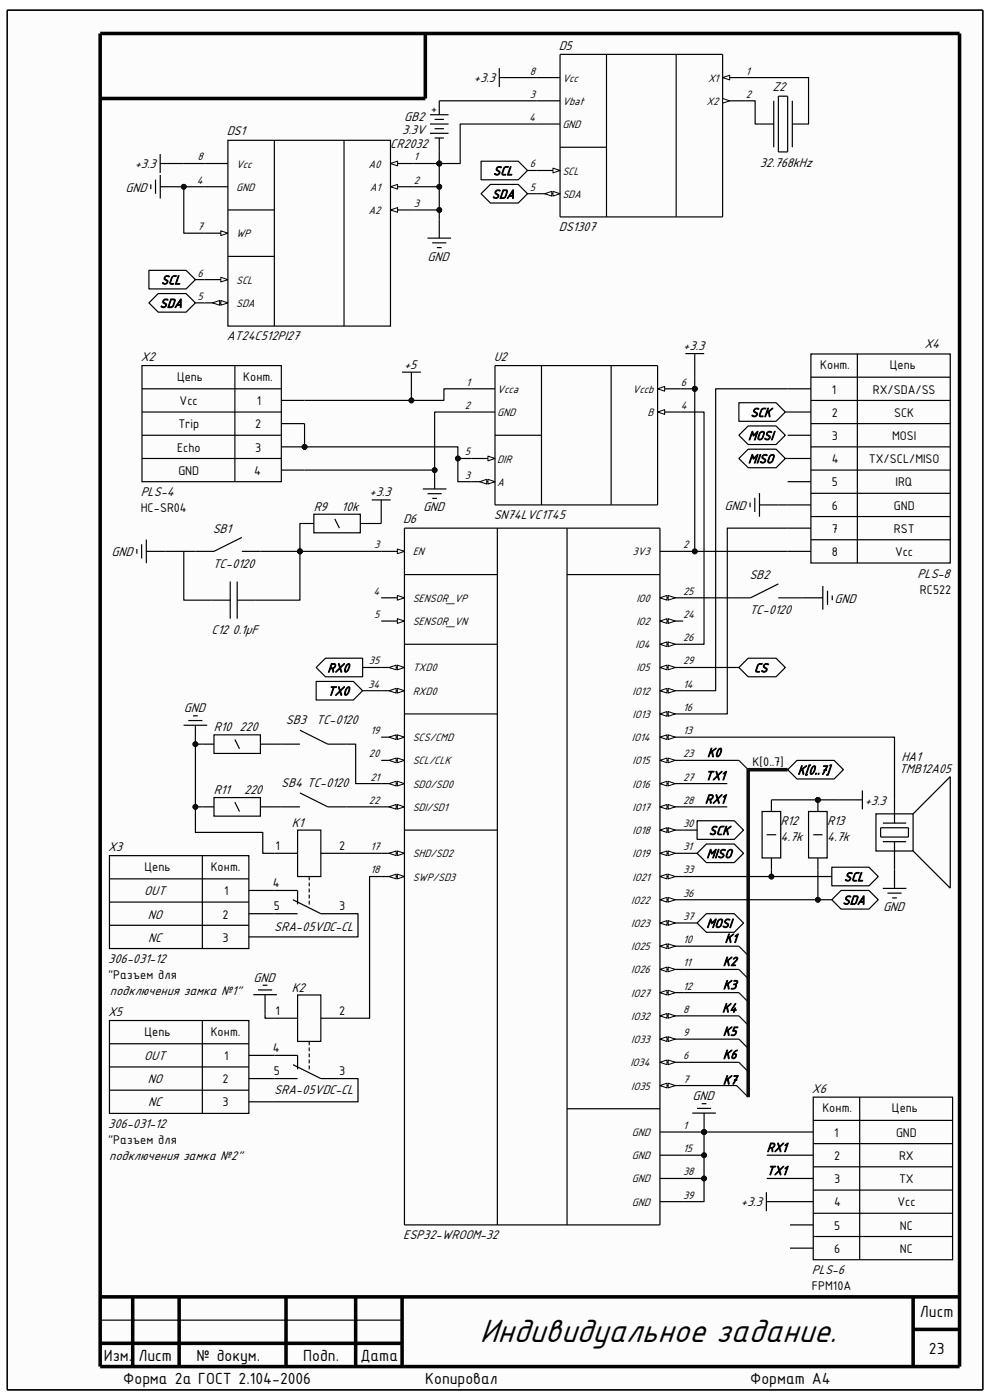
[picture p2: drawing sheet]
<svg xmlns="http://www.w3.org/2000/svg" width="210mm" height="297mm" viewBox="0 0 210 297" stroke-linecap="round" stroke-linejoin="round" font-family="sans-serif">
<path d="M1.5 2.2h207v292.7h-207z" fill-rule="evenodd" fill="#fcfcfc"/>
<path d="M1.5 2.2h207v292.7h-207z" fill="none" stroke="#000" stroke-width=".21"/>
<path d="M1.5 2.2h207v292.7h-207z" fill-rule="evenodd" fill="#fcfcfc"/>
<path d="M1.5 2.2h207v292.7h-207z" fill="none" stroke="#000" stroke-width=".21"/>
<path d="M21.3 7.1h182.3v282.8h-182.3zM90.2 7.1v13.8h-68.9M21.3 275.1h182.3M28.2 275.1v14.8M38 275.1v14.8M60.7 275.1v14.8M75.4 275.1v14.8M85.3 275.1v14.8M193.7 275.1v14.8M21.3 285h64M193.7 282h9.9" fill="none" stroke="#000" stroke-width=".75" stroke-linecap="butt"/>
<path d="M1.5 2.2h207v292.7h-207zM140 230.3h4.9M140 254.9h4.9M140 250h4.9M140 245.1h4.9M140 240.2h4.9M21.3 280.1h64" fill="none" stroke="#000" stroke-width=".25"/>
<path d="M140 230.3l1.5-.5v1z" fill="#fbfbfb"/>
<path d="M140 230.3l1.5-.5v1z" fill="none" stroke="#000" stroke-width=".21"/>
<path d="M141.7 229.8l1.5 .5-1.5 .5z" fill="#fbfbfb"/>
<path d="M141.7 229.8l1.5 .5-1.5 .5z" fill="none" stroke="#000" stroke-width=".21"/>
<path d="M140 225.4h4.9" fill="none" stroke="#000" stroke-width=".25"/>
<path d="M140 225.4l1.5-.5v1z" fill="#fbfbfb"/>
<path d="M140 225.4l1.5-.5v1z" fill="none" stroke="#000" stroke-width=".21"/>
<path d="M141.7 224.9l1.5 .5-1.5 .5z" fill="#fbfbfb"/>
<path d="M141.7 224.9l1.5 .5-1.5 .5z" fill="none" stroke="#000" stroke-width=".21"/>
<path d="M140 220.5h4.9" fill="none" stroke="#000" stroke-width=".25"/>
<path d="M140 220.5l1.5-.6v1z" fill="#fbfbfb"/>
<path d="M140 220.5l1.5-.6v1z" fill="none" stroke="#000" stroke-width=".21"/>
<path d="M141.7 219.9l1.5 .6-1.5 .4z" fill="#fbfbfb"/>
<path d="M141.7 219.9l1.5 .6-1.5 .4z" fill="none" stroke="#000" stroke-width=".21"/>
<path d="M140 215.5h4.9" fill="none" stroke="#000" stroke-width=".25"/>
<path d="M140 215.5l1.5-.5v1z" fill="#fbfbfb"/>
<path d="M140 215.5l1.5-.5v1z" fill="none" stroke="#000" stroke-width=".21"/>
<path d="M141.7 215l1.5 .5-1.5 .5z" fill="#fbfbfb"/>
<path d="M141.7 215l1.5 .5-1.5 .5z" fill="none" stroke="#000" stroke-width=".21"/>
<path d="M140 210.6h4.9" fill="none" stroke="#000" stroke-width=".25"/>
<path d="M140 210.6l1.5-.5v1z" fill="#fbfbfb"/>
<path d="M140 210.6l1.5-.5v1z" fill="none" stroke="#000" stroke-width=".21"/>
<path d="M141.7 210.1l1.5 .5-1.5 .5z" fill="#fbfbfb"/>
<path d="M141.7 210.1l1.5 .5-1.5 .5z" fill="none" stroke="#000" stroke-width=".21"/>
<path d="M140 205.7h4.9" fill="none" stroke="#000" stroke-width=".25"/>
<path d="M140 205.7l1.5-.5v1z" fill="#fbfbfb"/>
<path d="M140 205.7l1.5-.5v1z" fill="none" stroke="#000" stroke-width=".21"/>
<path d="M141.7 205.2l1.5 .5-1.5 .5z" fill="#fbfbfb"/>
<path d="M141.7 205.2l1.5 .5-1.5 .5z" fill="none" stroke="#000" stroke-width=".21"/>
<path d="M140 200.7h4.9" fill="none" stroke="#000" stroke-width=".25"/>
<path d="M140 200.7l1.5-.5v1z" fill="#fbfbfb"/>
<path d="M140 200.7l1.5-.5v1z" fill="none" stroke="#000" stroke-width=".21"/>
<path d="M141.7 200.2l1.5 .5-1.5 .5z" fill="#fbfbfb"/>
<path d="M141.7 200.2l1.5 .5-1.5 .5z" fill="none" stroke="#000" stroke-width=".21"/>
<path d="M140 195.8h4.9" fill="none" stroke="#000" stroke-width=".25"/>
<path d="M140 195.8l1.5-.5v1z" fill="#fbfbfb"/>
<path d="M140 195.8l1.5-.5v1z" fill="none" stroke="#000" stroke-width=".21"/>
<path d="M141.7 195.3l1.5 .5-1.5 .5z" fill="#fbfbfb"/>
<path d="M141.7 195.3l1.5 .5-1.5 .5z" fill="none" stroke="#000" stroke-width=".21"/>
<path d="M140 190.9h4.9" fill="none" stroke="#000" stroke-width=".25"/>
<path d="M140 190.9l1.5-.5v1z" fill="#fbfbfb"/>
<path d="M140 190.9l1.5-.5v1z" fill="none" stroke="#000" stroke-width=".21"/>
<path d="M141.7 190.4l1.5 .5-1.5 .5z" fill="#fbfbfb"/>
<path d="M141.7 190.4l1.5 .5-1.5 .5z" fill="none" stroke="#000" stroke-width=".21"/>
<path d="M140 186h4.9" fill="none" stroke="#000" stroke-width=".25"/>
<path d="M140 186l1.5-.5v1z" fill="#fbfbfb"/>
<path d="M140 186l1.5-.5v1z" fill="none" stroke="#000" stroke-width=".21"/>
<path d="M141.7 185.5l1.5 .5-1.5 .5z" fill="#fbfbfb"/>
<path d="M141.7 185.5l1.5 .5-1.5 .5z" fill="none" stroke="#000" stroke-width=".21"/>
<path d="M140 181h4.9" fill="none" stroke="#000" stroke-width=".25"/>
<path d="M140 181l1.5-.5v1z" fill="#fbfbfb"/>
<path d="M140 181l1.5-.5v1z" fill="none" stroke="#000" stroke-width=".21"/>
<path d="M141.7 180.5l1.5 .5-1.5 .5z" fill="#fbfbfb"/>
<path d="M141.7 180.5l1.5 .5-1.5 .5z" fill="none" stroke="#000" stroke-width=".21"/>
<path d="M140 176.1h4.9" fill="none" stroke="#000" stroke-width=".25"/>
<path d="M140 176.1l1.5-.5v1z" fill="#fbfbfb"/>
<path d="M140 176.1l1.5-.5v1z" fill="none" stroke="#000" stroke-width=".21"/>
<path d="M141.7 175.6l1.5 .5-1.5 .5z" fill="#fbfbfb"/>
<path d="M141.7 175.6l1.5 .5-1.5 .5z" fill="none" stroke="#000" stroke-width=".21"/>
<path d="M140 171.2h4.9" fill="none" stroke="#000" stroke-width=".25"/>
<path d="M140 171.2l1.5-.5v1z" fill="#fbfbfb"/>
<path d="M140 171.2l1.5-.5v1z" fill="none" stroke="#000" stroke-width=".21"/>
<path d="M141.7 170.7l1.5 .5-1.5 .5z" fill="#fbfbfb"/>
<path d="M141.7 170.7l1.5 .5-1.5 .5z" fill="none" stroke="#000" stroke-width=".21"/>
<path d="M140 166.2h4.9" fill="none" stroke="#000" stroke-width=".25"/>
<path d="M140 166.2l1.5-.5v1z" fill="#fbfbfb"/>
<path d="M140 166.2l1.5-.5v1z" fill="none" stroke="#000" stroke-width=".21"/>
<path d="M141.7 165.7l1.5 .5-1.5 .5z" fill="#fbfbfb"/>
<path d="M141.7 165.7l1.5 .5-1.5 .5z" fill="none" stroke="#000" stroke-width=".21"/>
<path d="M140 161.3h4.9" fill="none" stroke="#000" stroke-width=".25"/>
<path d="M140 161.3l1.5-.5v1z" fill="#fbfbfb"/>
<path d="M140 161.3l1.5-.5v1z" fill="none" stroke="#000" stroke-width=".21"/>
<path d="M141.7 160.8l1.5 .5-1.5 .5z" fill="#fbfbfb"/>
<path d="M141.7 160.8l1.5 .5-1.5 .5z" fill="none" stroke="#000" stroke-width=".21"/>
<path d="M140 156.4h4.9" fill="none" stroke="#000" stroke-width=".25"/>
<path d="M140 156.4l1.5-.5v1z" fill="#fbfbfb"/>
<path d="M140 156.4l1.5-.5v1z" fill="none" stroke="#000" stroke-width=".21"/>
<path d="M141.7 155.9l1.5 .5-1.5 .5z" fill="#fbfbfb"/>
<path d="M141.7 155.9l1.5 .5-1.5 .5z" fill="none" stroke="#000" stroke-width=".21"/>
<path d="M140 151.5h4.9" fill="none" stroke="#000" stroke-width=".25"/>
<path d="M140 151.5l1.5-.5v1z" fill="#fbfbfb"/>
<path d="M140 151.5l1.5-.5v1z" fill="none" stroke="#000" stroke-width=".21"/>
<path d="M141.7 151l1.5 .5-1.5 .5z" fill="#fbfbfb"/>
<path d="M141.7 151l1.5 .5-1.5 .5z" fill="none" stroke="#000" stroke-width=".21"/>
<path d="M140 146.5h4.9" fill="none" stroke="#000" stroke-width=".25"/>
<path d="M140 146.5l1.5-.5v1z" fill="#fbfbfb"/>
<path d="M140 146.5l1.5-.5v1z" fill="none" stroke="#000" stroke-width=".21"/>
<path d="M141.7 146l1.5 .5-1.5 .5z" fill="#fbfbfb"/>
<path d="M141.7 146l1.5 .5-1.5 .5z" fill="none" stroke="#000" stroke-width=".21"/>
<path d="M140 141.6h4.9" fill="none" stroke="#000" stroke-width=".25"/>
<path d="M140 141.6l1.5-.5v1z" fill="#fbfbfb"/>
<path d="M140 141.6l1.5-.5v1z" fill="none" stroke="#000" stroke-width=".21"/>
<path d="M141.7 141.1l1.5 .5-1.5 .5z" fill="#fbfbfb"/>
<path d="M141.7 141.1l1.5 .5-1.5 .5z" fill="none" stroke="#000" stroke-width=".21"/>
<path d="M140 136.7h4.9" fill="none" stroke="#000" stroke-width=".25"/>
<path d="M140 136.7l1.5-.5v1z" fill="#fbfbfb"/>
<path d="M140 136.7l1.5-.5v1z" fill="none" stroke="#000" stroke-width=".21"/>
<path d="M141.7 136.2l1.5 .5-1.5 .5z" fill="#fbfbfb"/>
<path d="M141.7 136.2l1.5 .5-1.5 .5z" fill="none" stroke="#000" stroke-width=".21"/>
<path d="M140 131.8h4.9" fill="none" stroke="#000" stroke-width=".25"/>
<path d="M140 131.8l1.5-.5v1z" fill="#fbfbfb"/>
<path d="M140 131.8l1.5-.5v1z" fill="none" stroke="#000" stroke-width=".21"/>
<path d="M141.7 131.3l1.5 .5-1.5 .5z" fill="#fbfbfb"/>
<path d="M141.7 131.3l1.5 .5-1.5 .5z" fill="none" stroke="#000" stroke-width=".21"/>
<path d="M140 126.8h4.9" fill="none" stroke="#000" stroke-width=".25"/>
<path d="M140 126.8l1.5-.5v1z" fill="#fbfbfb"/>
<path d="M140 126.8l1.5-.5v1z" fill="none" stroke="#000" stroke-width=".21"/>
<path d="M141.7 126.3l1.5 .5-1.5 .5z" fill="#fbfbfb"/>
<path d="M141.7 126.3l1.5 .5-1.5 .5z" fill="none" stroke="#000" stroke-width=".21"/>
<path d="M140 117h4.9M80.9 186h4.9" fill="none" stroke="#000" stroke-width=".25"/>
<path d="M84.3 185.5l1.5 .5-1.5 .5z" fill="#fbfbfb"/>
<path d="M84.3 185.5l1.5 .5-1.5 .5z" fill="none" stroke="#000" stroke-width=".21"/>
<path d="M82.5 186l1.5-.5v1z" fill="#fbfbfb"/>
<path d="M82.5 186l1.5-.5v1z" fill="none" stroke="#000" stroke-width=".21"/>
<path d="M80.9 181h4.9" fill="none" stroke="#000" stroke-width=".25"/>
<path d="M84.3 180.5l1.5 .5-1.5 .5z" fill="#fbfbfb"/>
<path d="M84.3 180.5l1.5 .5-1.5 .5z" fill="none" stroke="#000" stroke-width=".21"/>
<path d="M82.5 181l1.5-.5v1z" fill="#fbfbfb"/>
<path d="M82.5 181l1.5-.5v1z" fill="none" stroke="#000" stroke-width=".21"/>
<path d="M80.9 171.2h4.9" fill="none" stroke="#000" stroke-width=".25"/>
<path d="M84.3 170.7l1.5 .5-1.5 .5z" fill="#fbfbfb"/>
<path d="M84.3 170.7l1.5 .5-1.5 .5z" fill="none" stroke="#000" stroke-width=".21"/>
<path d="M82.5 171.2l1.5-.5v1z" fill="#fbfbfb"/>
<path d="M82.5 171.2l1.5-.5v1z" fill="none" stroke="#000" stroke-width=".21"/>
<path d="M80.9 166.2h4.9" fill="none" stroke="#000" stroke-width=".25"/>
<path d="M84.3 165.7l1.5 .5-1.5 .5z" fill="#fbfbfb"/>
<path d="M84.3 165.7l1.5 .5-1.5 .5z" fill="none" stroke="#000" stroke-width=".21"/>
<path d="M82.5 166.2l1.5-.5v1z" fill="#fbfbfb"/>
<path d="M82.5 166.2l1.5-.5v1z" fill="none" stroke="#000" stroke-width=".21"/>
<path d="M80.9 156.4h4.9" fill="none" stroke="#000" stroke-width=".25"/>
<path d="M84.3 155.9l1.5 .5-1.5 .5z" fill="#fbfbfb"/>
<path d="M84.3 155.9l1.5 .5-1.5 .5z" fill="none" stroke="#000" stroke-width=".21"/>
<path d="M82.5 156.4l1.5-.5v1z" fill="#fbfbfb"/>
<path d="M82.5 156.4l1.5-.5v1z" fill="none" stroke="#000" stroke-width=".21"/>
<path d="M80.9 146.5h4.9" fill="none" stroke="#000" stroke-width=".25"/>
<path d="M84.3 146l1.5 .5-1.5 .5z" fill="#fbfbfb"/>
<path d="M84.3 146l1.5 .5-1.5 .5z" fill="none" stroke="#000" stroke-width=".21"/>
<path d="M82.5 146.5l1.5-.5v1z" fill="#fbfbfb"/>
<path d="M82.5 146.5l1.5-.5v1z" fill="none" stroke="#000" stroke-width=".21"/>
<path d="M80.9 141.6h4.9" fill="none" stroke="#000" stroke-width=".25"/>
<path d="M84.3 141.1l1.5 .5-1.5 .5z" fill="#fbfbfb"/>
<path d="M84.3 141.1l1.5 .5-1.5 .5z" fill="none" stroke="#000" stroke-width=".21"/>
<path d="M82.5 141.6l1.5-.5v1z" fill="#fbfbfb"/>
<path d="M82.5 141.6l1.5-.5v1z" fill="none" stroke="#000" stroke-width=".21"/>
<path d="M80.9 131.8h4.9" fill="none" stroke="#000" stroke-width=".25"/>
<path d="M84.3 131.3l1.5 .5-1.5 .5z" fill="#fbfbfb"/>
<path d="M84.3 131.3l1.5 .5-1.5 .5z" fill="none" stroke="#000" stroke-width=".21"/>
<path d="M80.9 126.8h4.9" fill="none" stroke="#000" stroke-width=".25"/>
<path d="M84.3 126.3l1.5 .5-1.5 .5z" fill="#fbfbfb"/>
<path d="M84.3 126.3l1.5 .5-1.5 .5z" fill="none" stroke="#000" stroke-width=".21"/>
<path d="M80.9 117h4.9" fill="none" stroke="#000" stroke-width=".25"/>
<path d="M84.3 116.5l1.5 .5-1.5 .5z" fill="#fbfbfb"/>
<path d="M84.3 116.5l1.5 .5-1.5 .5z" fill="none" stroke="#000" stroke-width=".21"/>
<path d="M85.8 112h54.2v147.9h-54.2zM105.5 112v147.9M120.3 112v147.9M85.8 121.9h19.7M85.8 136.7h19.7M120.3 121.9h19.7M85.8 151.5h19.7M80.9 161.3h4.9M85.8 176.1h19.7M120.3 235.2h19.7" fill="none" stroke="#000" stroke-width=".25"/>
<path d="M84.3 160.8l1.5 .5-1.5 .5z" fill="#fbfbfb"/>
<path d="M84.3 160.8l1.5 .5-1.5 .5z" fill="none" stroke="#000" stroke-width=".21"/>
<path d="M82.5 161.3l1.5-.5v1z" fill="#fbfbfb"/>
<path d="M82.5 161.3l1.5-.5v1z" fill="none" stroke="#000" stroke-width=".21"/>
<g fill="none" stroke="#000" stroke-width=".25">
<path d="M29 116.5v1M30 115.5v3M31 117h4M31 114.5v5M51.3 114l-5.9 3h-4M51.3 117h3.9M64.1 111.1h2.5M66.6 109.1h9.8v3.9h-9.8zM71 110.1l1 1.9M76.4 111.1h2.5M78.9 106.1h4M80.9 106.1v5"/>
<path d="M44.9 127.3h3.9M48.8 123.4v7.9M50.3 127.3h4M50.3 123.4v7.9M165.1 123.9l-5.9 2.9h-3.9M165.1 126.8h4M170.5 126.8h4.1M174.6 124.3v5M175.5 125.3v3M176.6 126.3v1"/>
</g>
<path d="M156.7 161.3l2 2M156.7 205.7l2 1.9M156.7 210.6l2 2M156.7 215.5l2 2M156.7 200.7l2 2M156.7 220.5l2 1.9M156.7 225.4l2 1.9M156.7 230.8l2 2" fill="none" stroke="#0e0e0e" stroke-width=".25"/>
<path d="M67.1 144.6h7.9l1.9 1.9-1.9 2h-7.9z" fill-rule="evenodd" fill="#fefefe"/>
<path d="M67.1 144.6h7.9l1.9 1.9-1.9 2h-7.9z" fill="none" stroke="#000" stroke-width=".25"/>
<path d="M69 139.6h7.9v4h-7.9l-1.9-2z" fill-rule="evenodd" fill="#fefefe"/>
<path d="M113.9 16.5h4.9M113.9 26.3h4.9M113.9 21.4h4.9M113.9 36.2h4.9M161.2 26.3h2.9M164.1 21.4v9.8M165.1 20.4h2v11.8h-2zM168.1 26.3h2.9M168.1 21.4v9.8M69 139.6h7.9v4h-7.9l-1.9-2z" fill="none" stroke="#000" stroke-width=".25"/>
<path d="M117.3 35.7l1.5 .5-1.5 .5z" fill="#fbfbfb"/>
<path d="M117.3 35.7l1.5 .5-1.5 .5z" fill="none" stroke="#000" stroke-width=".21"/>
<path d="M113.9 41.1h4.9" fill="none" stroke="#000" stroke-width=".25"/>
<path d="M117.3 40.6l1.5 .5-1.5 .5z" fill="#fbfbfb"/>
<path d="M117.3 40.6l1.5 .5-1.5 .5z" fill="none" stroke="#000" stroke-width=".21"/>
<path d="M115.6 41.1l1.5-.5v1z" fill="#fbfbfb"/>
<path d="M115.6 41.1l1.5-.5v1z" fill="none" stroke="#000" stroke-width=".21"/>
<path d="M118.8 11.5h34.5v34.5h-34.5zM128.7 11.5v34.5M143.4 11.5v34.5M153.3 16.5h4.9" fill="none" stroke="#000" stroke-width=".25"/>
<path d="M153.3 16.5l1.5-.5v1z" fill="#fbfbfb"/>
<path d="M153.3 16.5l1.5-.5v1z" fill="none" stroke="#000" stroke-width=".21"/>
<path d="M153.3 21.4h4.9" fill="none" stroke="#000" stroke-width=".25"/>
<path d="M153.3 20.9l1.5 .5-1.5 .5z" fill="#fbfbfb"/>
<path d="M153.3 20.9l1.5 .5-1.5 .5z" fill="none" stroke="#000" stroke-width=".21"/>
<g fill="none" stroke="#000" stroke-width=".25">
<path d="M105.9 14.5v4M105.9 16.5h5M43.4 34.7h4.9M43.4 39.6h4.9M91.2 28.3h4M91.2 26.3h4M91.2 24.3h4M92.2 29.3h2M92.2 27.3h2M92.2 25.3h2M93.2 21.4v2.9M93.2 29.3v2.9"/>
<path d="M118.8 31.2h9.9M43.4 49.5h4.9M90.7 50.5h5M91.7 51.5h3M92.7 52.5h1M93.2 46.5v4"/>
</g>
<path d="M46.8 49l1.5 .5-1.5 .5z" fill="#fbfbfb"/>
<path d="M46.8 49l1.5 .5-1.5 .5z" fill="none" stroke="#000" stroke-width=".21"/>
<path d="M43.4 59.3h4.9" fill="none" stroke="#000" stroke-width=".25"/>
<path d="M46.8 58.8l1.5 .5-1.5 .5z" fill="#fbfbfb"/>
<path d="M46.8 58.8l1.5 .5-1.5 .5z" fill="none" stroke="#000" stroke-width=".21"/>
<path d="M43.4 64.3h4.9" fill="none" stroke="#000" stroke-width=".25"/>
<path d="M46.8 63.8l1.5 .5-1.5 .5z" fill="#fbfbfb"/>
<path d="M46.8 63.8l1.5 .5-1.5 .5z" fill="none" stroke="#000" stroke-width=".21"/>
<path d="M45.1 64.3l1.5-.5v1z" fill="#fbfbfb"/>
<path d="M45.1 64.3l1.5-.5v1z" fill="none" stroke="#000" stroke-width=".21"/>
<path d="M82.8 34.7h5" fill="none" stroke="#000" stroke-width=".25"/>
<path d="M82.8 34.7l1.5-.5v1z" fill="#fbfbfb"/>
<path d="M82.8 34.7l1.5-.5v1z" fill="none" stroke="#000" stroke-width=".21"/>
<path d="M82.8 39.6h5" fill="none" stroke="#000" stroke-width=".25"/>
<path d="M82.8 39.6l1.5-.5v1z" fill="#fbfbfb"/>
<path d="M82.8 39.6l1.5-.5v1z" fill="none" stroke="#000" stroke-width=".21"/>
<path d="M82.8 44.5h5" fill="none" stroke="#000" stroke-width=".25"/>
<path d="M82.8 44.5l1.5-.5v1z" fill="#fbfbfb"/>
<path d="M82.8 44.5l1.5-.5v1z" fill="none" stroke="#000" stroke-width=".21"/>
<g fill="none" stroke="#000" stroke-width=".25">
<path d="M32 39.1v1M33 38.1v3M34 32.7v4M34 34.7h5M34 37.1v5M34 39.6h4M48.3 29.8h34.5v39.4h-34.5zM58.2 29.8v39.4M73 29.8v39.4M48.3 44.5h9.9M48.3 54.4h9.9M146.9 236.1h5"/>
<path d="M147.9 235.2h3M148.9 234.1h1M149.4 236.1v4.1M172.5 232.8h29.6v34.5h-29.6zM172.5 237.7h29.6M182.4 232.8v34.5M162.6 254.9h9.9M162.6 252.9v4M167.6 240.2h4.9M167.6 245.1h4.9M167.6 250h4.9M167.6 259.9h4.9"/>
<path d="M172.5 242.6h29.6M172.5 247.5h29.6M172.5 252.5h29.6M172.5 257.4h29.6M167.6 264.8h4.9M172.5 262.3h29.6"/>
</g>
<circle cx="149.4" cy="240.2" r=".5" fill="#0e0e0e"/>
<circle cx="149.4" cy="240.2" r=".5" fill="none" stroke="#0e0e0e" stroke-width=".21"/>
<g fill="none" stroke="#000" stroke-width=".25">
<path d="M161.7 172.2h3.9v9.8h-3.9zM162.7 177.1h1.9M163.6 169.7v2.5M185.8 172.7h7.9v7.8h-7.9zM186.8 175.6h5.9v2h-5.9zM187.3 174.6h4.9M187.3 178.6h4.9M189.8 169.7v4.9M189.8 178.6v4.9M193.7 172.7l7.9-7.9v23.6l-7.9-7.9M163.7 182v2.5M187.3 188.5h5"/>
<path d="M188.3 189.5h3M189.3 190.5h1M189.8 184.5v4"/>
</g>
<circle cx="173.5" cy="169.7" r=".5" fill="#0e0e0e"/>
<circle cx="173.5" cy="169.7" r=".5" fill="none" stroke="#0e0e0e" stroke-width=".21"/>
<path d="M173.5 169.7v2.5M173.5 182v2.5" fill="none" stroke="#000" stroke-width=".25"/>
<circle cx="173.5" cy="169.7" r=".5" fill="#0e0e0e"/>
<circle cx="173.5" cy="169.7" r=".5" fill="none" stroke="#0e0e0e" stroke-width=".21"/>
<g fill="none" stroke="#000" stroke-width=".25">
<path d="M100.1 82.5h4.9M100.1 87.4h4.9M100.1 102.2h4.9M63.1 176.1h5v9.9h-5zM171.5 172.2h4v9.8h-4zM172.5 177.1h2M177.9 169.7h5M182.9 167.7v4M23.2 181.5h29.6v19.7h-29.6zM23.2 186.4h29.6M23.2 191.4h29.6M23.2 196.3h29.6"/>
<path d="M42.9 181.5v19.7M52.8 188.9h4.9M52.8 193.8h4.9M52.8 198.8h4.9M58.2 188.9h4.9v3M58.2 181h4.9M58.2 193.8h4.9M62.1 190.9l6 2.9h4.9M65.6 186v.8M65.6 187.2v.8M65.6 188.5v.8M65.6 189.8v.8"/>
<path d="M65.6 191.1v.8M68.1 181h4.9M23.2 216.5h29.6v19.7h-29.6zM42.9 216.5v19.7M53.7 211h5M54.7 210h3M55.7 209h1M56.2 211v4M58.2 216h4.9M63.1 211.1h5v9.8h-5zM68.1 216h4.9M23.2 221.4h29.6"/>
<path d="M23.2 226.4h29.6M23.2 231.3h29.6M52.8 223.9h4.9M52.8 228.8h4.9M52.8 233.8h4.9M58.2 223.9h4.9v3M58.2 228.8h4.9M62.1 225.9l6 2.9h4.9M65.6 220.9v.8M65.6 222.2v.8M65.6 223.5v.8M65.6 224.8v.8"/>
<path d="M65.6 226.1v.8"/>
</g>
<path d="M103.5 101.7l1.5 .5-1.5 .5z" fill="#fbfbfb"/>
<path d="M103.5 101.7l1.5 .5-1.5 .5z" fill="none" stroke="#000" stroke-width=".21"/>
<path d="M101.8 102.2l1.5-.5v1z" fill="#fbfbfb"/>
<path d="M101.8 102.2l1.5-.5v1z" fill="none" stroke="#000" stroke-width=".21"/>
<path d="M100.1 97.3h4.9" fill="none" stroke="#000" stroke-width=".25"/>
<path d="M103.5 96.8l1.5 .5-1.5 .5z" fill="#fbfbfb"/>
<path d="M103.5 96.8l1.5 .5-1.5 .5z" fill="none" stroke="#000" stroke-width=".21"/>
<path d="M105 77.6h34.5v29.5h-34.5zM114.9 77.6v29.5M129.6 77.6v29.5M105 92.3h9.9M139.5 82.5h4.9" fill="none" stroke="#000" stroke-width=".25"/>
<path d="M139.5 82.5l1.5-.5v1z" fill="#fbfbfb"/>
<path d="M139.5 82.5l1.5-.5v1z" fill="none" stroke="#000" stroke-width=".21"/>
<path d="M139.5 87.4h4.9" fill="none" stroke="#000" stroke-width=".25"/>
<path d="M139.5 87.4l1.5-.5v1z" fill="#fbfbfb"/>
<path d="M139.5 87.4l1.5-.5v1z" fill="none" stroke="#000" stroke-width=".21"/>
<circle cx="64.6" cy="94.8" r=".5" fill="#0e0e0e"/>
<circle cx="64.6" cy="94.8" r=".5" fill="none" stroke="#0e0e0e" stroke-width=".21"/>
<path d="M30.1 77.6h29.6v24.6h-29.6zM49.8 77.6v24.6M30.1 82.5h29.6M30.1 87.4h29.6M30.1 92.3h29.6M59.7 84.9h4.9M59.7 89.9h4.9M59.7 94.8h4.9" fill="none" stroke="#000" stroke-width=".25"/>
<circle cx="64.6" cy="94.8" r=".5" fill="#0e0e0e"/>
<circle cx="64.6" cy="94.8" r=".5" fill="none" stroke="#0e0e0e" stroke-width=".21"/>
<path d="M85.3 79h4M87.3 79v5M30.1 97.3h29.6M59.7 99.7h4.9M92.2 99.7v4M89.7 103.7h5M90.7 104.7h3M91.7 105.7h1" fill="none" stroke="#000" stroke-width=".25"/>
<circle cx="92.2" cy="99.7" r=".5" fill="#0e0e0e"/>
<circle cx="92.2" cy="99.7" r=".5" fill="none" stroke="#0e0e0e" stroke-width=".21"/>
<g fill="none" stroke="#000" stroke-width=".25">
<path d="M38.9 153.9h5.1M39.9 152.9h3.1M40.9 151.9h1.1M41.4 153.9v4M42.9 157.9h2.5M45.4 155.9h9.8v3.9h-9.8zM49.8 156.9l1 2M55.2 157.9h2.5M59.7 157.9h3.9M63.6 154.9l5.9 3h4M42.9 171.2h2.5M45.4 169.2h9.8v3.9h-9.8z"/>
<path d="M49.8 170.2l1 2M55.2 171.2h2.5M59.7 171.2h3.9M63.6 168.2l5.9 3h4"/>
</g>
<circle cx="41.4" cy="157.9" r=".5" fill="#0e0e0e"/>
<circle cx="41.4" cy="157.9" r=".5" fill="none" stroke="#0e0e0e" stroke-width=".21"/>
<g fill="none" stroke="#000" stroke-width=".25">
<path d="M145.4 75h4M147.4 75v5M172 75.1h29.6v44.3h-29.6zM181.9 75.1v44.3M167.1 82.5h4.9M167.1 87.4h4.9M167.1 92.3h4.9M167.1 97.3h4.9M172 80h29.6M172 85h29.6M172 89.9h29.6M172 94.8h29.6"/>
<path d="M172 99.7h29.6M159.1 106.6v1M160.1 105.6v3M161.1 107.1h4M161.1 104.6v5M167.1 102.2h4.9M167.1 107.1h4.9M167.1 112h4.9M167.1 117h4.9M172 104.7h29.6M172 109.6h29.6M172 114.5h29.6"/>
</g>
<path d="M147.9 181l1.9-1.9h6l1.9 1.9-1.9 2h-6z" fill-rule="evenodd" fill="#fefefe"/>
<path d="M147.9 181l1.9-1.9h6l1.9 1.9-1.9 2h-6z" fill="none" stroke="#000" stroke-width=".25"/>
<path d="M147.9 174.1h7.9l1.9 2-1.9 2h-7.9z" fill-rule="evenodd" fill="#fefefe"/>
<path d="M147.9 174.1h7.9l1.9 2-1.9 2h-7.9z" fill="none" stroke="#000" stroke-width=".25"/>
<path d="M147.9 195.8l1.9-2h6l1.9 2-1.9 2h-6z" fill-rule="evenodd" fill="#fefefe"/>
<path d="M147.9 195.8l1.9-2h6l1.9 2-1.9 2h-6z" fill="none" stroke="#000" stroke-width=".25"/>
<path d="M156.7 141.6l2-2h5.9l2 2-2 2h-5.9z" fill-rule="evenodd" fill="#fefefe"/>
<path d="M156.7 141.6l2-2h5.9l2 2-2 2h-5.9z" fill="none" stroke="#000" stroke-width=".25"/>
<path d="M156.7 97.3l2-2h5.9l2 2-2 1.9h-5.9z" fill-rule="evenodd" fill="#fefefe"/>
<path d="M156.7 97.3l2-2h5.9l2 2-2 1.9h-5.9z" fill="none" stroke="#000" stroke-width=".25"/>
<path d="M156.7 85.4h7.9l2 2-2 2h-7.9z" fill-rule="evenodd" fill="#fefefe"/>
<path d="M156.7 85.4h7.9l2 2-2 2h-7.9z" fill="none" stroke="#000" stroke-width=".25"/>
<path d="M156.7 92.3l2-1.9h5.9l2 1.9-2 2h-5.9z" fill-rule="evenodd" fill="#fefefe"/>
<path d="M156.7 92.3l2-1.9h5.9l2 1.9-2 2h-5.9z" fill="none" stroke="#000" stroke-width=".25"/>
<path d="M176.5 184h7.8l2 2-2 1.9h-7.8z" fill-rule="evenodd" fill="#fefefe"/>
<path d="M176.5 184h7.8l2 2-2 1.9h-7.8z" fill="none" stroke="#000" stroke-width=".25"/>
<path d="M176.5 190.9l1.9-2h5.9l2 2-2 2h-5.9z" fill-rule="evenodd" fill="#fefefe"/>
<path d="M176.5 190.9l1.9-2h5.9l2 2-2 2h-5.9z" fill="none" stroke="#000" stroke-width=".25"/>
<path d="M102.1 34.2h7.8l2 2-2 1.9h-7.8z" fill-rule="evenodd" fill="#fefefe"/>
<path d="M102.1 34.2h7.8l2 2-2 1.9h-7.8z" fill="none" stroke="#000" stroke-width=".25"/>
<path d="M102.1 41.1l1.9-2h5.9l2 2-2 2h-5.9z" fill-rule="evenodd" fill="#fefefe"/>
<path d="M102.1 41.1l1.9-2h5.9l2 2-2 2h-5.9z" fill="none" stroke="#000" stroke-width=".25"/>
<path d="M31.6 57.4h7.9l1.9 1.9-1.9 2h-7.9z" fill-rule="evenodd" fill="#fefefe"/>
<path d="M31.6 57.4h7.9l1.9 1.9-1.9 2h-7.9z" fill="none" stroke="#000" stroke-width=".25"/>
<path d="M33.6 62.3h5.9l1.9 2-1.9 1.9h-5.9l-2-1.9z" fill-rule="evenodd" fill="#fefefe"/>
<path d="M33.6 62.3h5.9l1.9 2-1.9 1.9h-5.9l-2-1.9z" fill="none" stroke="#000" stroke-width=".25"/>
<path d="M167.1 163.3l2-2h7.9l1.9 2-1.9 2h-7.9z" fill-rule="evenodd" fill="#fefefe"/>
<path d="M147.4 80v2.5M167.1 163.3l2-2h7.9l1.9 2-1.9 2h-7.9z" fill="none" stroke="#000" stroke-width=".25"/>
<circle cx="147.4" cy="82.5" r=".5" fill="#0e0e0e"/>
<circle cx="147.4" cy="82.5" r=".5" fill="none" stroke="#0e0e0e" stroke-width=".21"/>
<path d="M167.1 163.3h-8.4v69.5" fill="none" stroke="#0e0e0e" stroke-width=".75" stroke-linecap="butt"/>
<path d="M38 39.6h5.4M35 117h4" fill="none" stroke="#000" stroke-width=".25"/>
<circle cx="39" cy="39.6" r=".5" fill="#0e0e0e"/>
<circle cx="39" cy="39.6" r=".5" fill="none" stroke="#0e0e0e" stroke-width=".21"/>
<path d="M39 39.6v9.9h4.4M41.4 117h-2.4v10.3h5.9" fill="none" stroke="#000" stroke-width=".25"/>
<circle cx="39" cy="39.6" r=".5" fill="#0e0e0e"/>
<circle cx="39" cy="39.6" r=".5" fill="none" stroke="#0e0e0e" stroke-width=".21"/>
<path d="M39 34.7h4.4M42.9 157.9h-1.4v18.7h14.2v4.4h2.5" fill="none" stroke="#000" stroke-width=".25"/>
<circle cx="41.4" cy="157.9" r=".5" fill="#0e0e0e"/>
<circle cx="41.4" cy="157.9" r=".5" fill="none" stroke="#0e0e0e" stroke-width=".21"/>
<circle cx="41.4" cy="171.2" r=".5" fill="#0e0e0e"/>
<circle cx="41.4" cy="171.2" r=".5" fill="none" stroke="#0e0e0e" stroke-width=".21"/>
<path d="M41.4 171.2h1.5" fill="none" stroke="#000" stroke-width=".25"/>
<circle cx="41.4" cy="171.2" r=".5" fill="#0e0e0e"/>
<circle cx="41.4" cy="171.2" r=".5" fill="none" stroke="#0e0e0e" stroke-width=".21"/>
<path d="M41.4 59.3h2M43.4 64.3h-2M63.6 117v10.3h-9.3" fill="none" stroke="#000" stroke-width=".25"/>
<circle cx="63.6" cy="117" r=".5" fill="#0e0e0e"/>
<circle cx="63.6" cy="117" r=".5" fill="none" stroke="#0e0e0e" stroke-width=".21"/>
<path d="M55.2 117h25.7" fill="none" stroke="#000" stroke-width=".25"/>
<circle cx="63.6" cy="117" r=".5" fill="#0e0e0e"/>
<circle cx="63.6" cy="117" r=".5" fill="none" stroke="#0e0e0e" stroke-width=".21"/>
<circle cx="63.6" cy="117" r=".5" fill="#0e0e0e"/>
<circle cx="63.6" cy="117" r=".5" fill="none" stroke="#0e0e0e" stroke-width=".21"/>
<path d="M64.1 111.1h-.5v5.9M57.7 157.9h2M57.7 171.2h2M57.7 193.8h.5M57.7 188.9h.5M73 193.8h2.9v5h-18.2M56.2 215v1h2M57.7 228.8h.5M57.7 223.9h.5M73 228.8h2.9v5h-18.2" fill="none" stroke="#000" stroke-width=".25"/>
<circle cx="63.6" cy="117" r=".5" fill="#0e0e0e"/>
<circle cx="63.6" cy="117" r=".5" fill="none" stroke="#0e0e0e" stroke-width=".21"/>
<path d="M100.1 87.4h-7.9v12.3h-27.6" fill="none" stroke="#000" stroke-width=".25"/>
<circle cx="92.2" cy="99.7" r=".5" fill="#0e0e0e"/>
<circle cx="92.2" cy="99.7" r=".5" fill="none" stroke="#0e0e0e" stroke-width=".21"/>
<path d="M64.6 89.9v4.9h32.5v2.5" fill="none" stroke="#000" stroke-width=".25"/>
<circle cx="97.1" cy="97.3" r=".5" fill="#0e0e0e"/>
<circle cx="97.1" cy="97.3" r=".5" fill="none" stroke="#0e0e0e" stroke-width=".21"/>
<circle cx="64.6" cy="94.8" r=".5" fill="#0e0e0e"/>
<circle cx="64.6" cy="94.8" r=".5" fill="none" stroke="#0e0e0e" stroke-width=".21"/>
<path d="M87.3 84v.9h-22.7" fill="none" stroke="#000" stroke-width=".25"/>
<circle cx="87.3" cy="85" r=".5" fill="#0e0e0e"/>
<circle cx="87.3" cy="85" r=".5" fill="none" stroke="#0e0e0e" stroke-width=".21"/>
<path d="M100.1 82.5h-5.9v2.4h-6.9M78.9 111.1h2M73.5 157.9h1.9v8.3h5.5M76.9 141.6h4M76.9 146.5h4M73.5 171.2h7.4M73 181h7.9M80.9 186h-2.5v30h-5.4" fill="none" stroke="#000" stroke-width=".25"/>
<circle cx="87.3" cy="85" r=".5" fill="#0e0e0e"/>
<circle cx="87.3" cy="85" r=".5" fill="none" stroke="#0e0e0e" stroke-width=".21"/>
<path d="M87.8 44.5h5.4" fill="none" stroke="#000" stroke-width=".25"/>
<circle cx="93.2" cy="44.5" r=".5" fill="#0e0e0e"/>
<circle cx="93.2" cy="44.5" r=".5" fill="none" stroke="#0e0e0e" stroke-width=".21"/>
<path d="M87.8 39.6h5.4" fill="none" stroke="#000" stroke-width=".25"/>
<circle cx="93.2" cy="39.6" r=".5" fill="#0e0e0e"/>
<circle cx="93.2" cy="39.6" r=".5" fill="none" stroke="#0e0e0e" stroke-width=".21"/>
<path d="M87.8 34.7h5.4" fill="none" stroke="#000" stroke-width=".25"/>
<circle cx="93.2" cy="34.7" r=".5" fill="#0e0e0e"/>
<circle cx="93.2" cy="34.7" r=".5" fill="none" stroke="#0e0e0e" stroke-width=".21"/>
<path d="M113.9 26.3h-16.3v8.4h-4.4" fill="none" stroke="#000" stroke-width=".25"/>
<circle cx="93.2" cy="34.7" r=".5" fill="#0e0e0e"/>
<circle cx="93.2" cy="34.7" r=".5" fill="none" stroke="#0e0e0e" stroke-width=".21"/>
<path d="M93.2 21.4h20.7M100.1 97.3h-3v4.9h3" fill="none" stroke="#000" stroke-width=".25"/>
<circle cx="97.1" cy="97.3" r=".5" fill="#0e0e0e"/>
<circle cx="97.1" cy="97.3" r=".5" fill="none" stroke="#0e0e0e" stroke-width=".21"/>
<path d="M110.9 16.5h3M111.9 36.2h2M111.9 41.1h2M144.4 87.4h5v49.3h-4.5M144.4 82.5h3" fill="none" stroke="#000" stroke-width=".25"/>
<circle cx="147.4" cy="82.5" r=".5" fill="#0e0e0e"/>
<circle cx="147.4" cy="82.5" r=".5" fill="none" stroke="#0e0e0e" stroke-width=".21"/>
<path d="M149.4 250v4.9h-4.5" fill="none" stroke="#000" stroke-width=".25"/>
<circle cx="149.4" cy="250" r=".5" fill="#0e0e0e"/>
<circle cx="149.4" cy="250" r=".5" fill="none" stroke="#0e0e0e" stroke-width=".21"/>
<path d="M144.9 245.1h4.5v4.9h-4.5" fill="none" stroke="#000" stroke-width=".25"/>
<circle cx="149.4" cy="250" r=".5" fill="#0e0e0e"/>
<circle cx="149.4" cy="250" r=".5" fill="none" stroke="#0e0e0e" stroke-width=".21"/>
<circle cx="149.4" cy="245.1" r=".5" fill="#0e0e0e"/>
<circle cx="149.4" cy="245.1" r=".5" fill="none" stroke="#0e0e0e" stroke-width=".21"/>
<path d="M144.9 240.2h4.5v4.9" fill="none" stroke="#000" stroke-width=".25"/>
<circle cx="149.4" cy="245.1" r=".5" fill="#0e0e0e"/>
<circle cx="149.4" cy="245.1" r=".5" fill="none" stroke="#0e0e0e" stroke-width=".21"/>
<circle cx="149.4" cy="240.2" r=".5" fill="#0e0e0e"/>
<circle cx="149.4" cy="240.2" r=".5" fill="none" stroke="#0e0e0e" stroke-width=".21"/>
<path d="M144.9 195.8h3M173.5 184.5v6.4h-28.6M144.9 215.5h11.8M144.9 210.6h11.8M144.9 205.7h11.8M144.9 200.7h11.8M144.9 230.3h11.4l.4 .5M144.9 225.4h11.8M144.9 220.5h11.8" fill="none" stroke="#000" stroke-width=".25"/>
<circle cx="173.5" cy="190.9" r=".5" fill="#0e0e0e"/>
<circle cx="173.5" cy="190.9" r=".5" fill="none" stroke="#0e0e0e" stroke-width=".21"/>
<path d="M163.7 184.5v1.5h-18.8" fill="none" stroke="#000" stroke-width=".25"/>
<circle cx="163.6" cy="186" r=".5" fill="#0e0e0e"/>
<circle cx="163.6" cy="186" r=".5" fill="none" stroke="#0e0e0e" stroke-width=".21"/>
<path d="M167.1 82.5h-15.3v64h-6.9M144.9 117h2.5M167.1 112h-12.8v39.5h-9.4M144.9 126.8h10.4M144.9 156.4h44.9v13.3M144.9 141.6h11.8M144.9 176.1h3M144.9 171.2h9.4M144.9 166.2h9.4M144.9 161.3h11.8M144.9 181h3" fill="none" stroke="#000" stroke-width=".25"/>
<circle cx="147.4" cy="117" r=".5" fill="#0e0e0e"/>
<circle cx="147.4" cy="117" r=".5" fill="none" stroke="#0e0e0e" stroke-width=".21"/>
<path d="M147.4 82.5v34.5h19.7" fill="none" stroke="#000" stroke-width=".25"/>
<circle cx="147.4" cy="117" r=".5" fill="#0e0e0e"/>
<circle cx="147.4" cy="117" r=".5" fill="none" stroke="#0e0e0e" stroke-width=".21"/>
<circle cx="147.4" cy="82.5" r=".5" fill="#0e0e0e"/>
<circle cx="147.4" cy="82.5" r=".5" fill="none" stroke="#0e0e0e" stroke-width=".21"/>
<path d="M149.4 240.2h18.2" fill="none" stroke="#000" stroke-width=".25"/>
<circle cx="149.4" cy="240.2" r=".5" fill="#0e0e0e"/>
<circle cx="149.4" cy="240.2" r=".5" fill="none" stroke="#0e0e0e" stroke-width=".21"/>
<circle cx="149.4" cy="240.2" r=".5" fill="#0e0e0e"/>
<circle cx="149.4" cy="240.2" r=".5" fill="none" stroke="#0e0e0e" stroke-width=".21"/>
<path d="M158.2 16.5h13.3v9.8h-.5M158.2 21.4h2v4.9h1M163.7 186h12.8M158.7 227.3h.1M162.7 250h4.9M162.7 245.1h4.9" fill="none" stroke="#000" stroke-width=".25"/>
<circle cx="163.6" cy="186" r=".5" fill="#0e0e0e"/>
<circle cx="163.6" cy="186" r=".5" fill="none" stroke="#0e0e0e" stroke-width=".21"/>
<path d="M163.7 169.7h14.2" fill="none" stroke="#000" stroke-width=".25"/>
<circle cx="173.5" cy="169.7" r=".5" fill="#0e0e0e"/>
<circle cx="173.5" cy="169.7" r=".5" fill="none" stroke="#0e0e0e" stroke-width=".21"/>
<path d="M166.6 87.4h.5M166.6 97.3h.5M165.1 107.1h2M169.1 126.8h1.4M173.5 190.9h3" fill="none" stroke="#000" stroke-width=".25"/>
<circle cx="173.5" cy="190.9" r=".5" fill="#0e0e0e"/>
<circle cx="173.5" cy="190.9" r=".5" fill="none" stroke="#0e0e0e" stroke-width=".21"/>
<path d="M93.2 34.7v11.8M189.8 183.5v1" fill="none" stroke="#000" stroke-width=".25"/>
<circle cx="93.2" cy="44.5" r=".5" fill="#0e0e0e"/>
<circle cx="93.2" cy="44.5" r=".5" fill="none" stroke="#0e0e0e" stroke-width=".21"/>
<circle cx="93.2" cy="39.6" r=".5" fill="#0e0e0e"/>
<circle cx="93.2" cy="39.6" r=".5" fill="none" stroke="#0e0e0e" stroke-width=".21"/>
<circle cx="93.2" cy="34.7" r=".5" fill="#0e0e0e"/>
<circle cx="93.2" cy="34.7" r=".5" fill="none" stroke="#0e0e0e" stroke-width=".21"/>
<path d="M93.2 32.2v2.5" fill="none" stroke="#000" stroke-width=".25"/>
<circle cx="93.2" cy="34.7" r=".5" fill="#0e0e0e"/>
<circle cx="93.2" cy="34.7" r=".5" fill="none" stroke="#0e0e0e" stroke-width=".21"/>
<text font-size="7.8" x="101.8" y="284.7">Индивидуальное задание.</text>
<g font-size="3.7">
<text x="195.2" y="279.4">Лист</text>
<text x="197.1" y="287.3">23</text>
<text x="22" y="288.8">Изм. Лист</text>
<text x="26.2" y="293.7">Форма 2а ГОСТ 2.104-2006</text>
<text x="41.7" y="288.8">№ докум.</text>
<text x="64.3" y="288.8">Подп.</text>
<text x="76.5" y="288.8">Дата</text>
<text x="90.2" y="293.7">Копировал</text>
<text x="159.2" y="293.7">Формат А4</text>
</g>
<g font-size="3">
<text x="118.5" y="10.5">D5</text>
<text x="100.5" y="17.5">+3.3</text>
<text x="163.9" y="19.4">Z2</text>
<text x="48.1" y="28.7">DS1</text>
<text x="85.3" y="28.5">3.3V</text>
<text x="85.8" y="25.6">GB2</text>
<text x="28.6" y="35.7">+3.3</text>
<text x="82.8" y="31.5">CR2032</text>
<text x="161.2" y="35.4">32.768kHz</text>
<text x="26.6" y="40.6">GND</text>
<text x="104.6" y="37.2">SCL</text>
<text x="104.4" y="42.1">SDA</text>
<text x="118.5" y="49">DS1307</text>
<text x="90.7" y="55.3">GND</text>
<text x="33.9" y="65.3">SDA</text>
<text x="34.2" y="60.3">SCL</text>
<text x="29.8" y="76.5">X2</text>
<text x="48.1" y="72.2">AT24C512PI27</text>
<text x="104.7" y="76.5">U2</text>
<text x="144.9" y="74.3">+3.3</text>
<text x="196.1" y="73.9">X4</text>
<text x="85.7" y="78.2">+5</text>
<text x="159.2" y="88.4">SCK</text>
<text x="158.7" y="93.3">MOSI</text>
<text x="158.7" y="98.3">MISO</text>
<text x="29.8" y="105.2">PLS-4</text>
<text x="78.4" y="105.3">+3.3</text>
<text x="45.1" y="113">SB1</text>
<text x="66.5" y="108.3">R9</text>
<text x="72.5" y="108.3">10k</text>
<text x="85.5" y="111">D6</text>
<text x="89.7" y="108.5">GND</text>
<text x="104.7" y="110.1">SN74LVC1T45</text>
<text x="153.7" y="108.1">GND</text>
<text x="23.7" y="118">GND</text>
<text x="45.1" y="120.5">TC-0120</text>
<text x="159" y="122.9">SB2</text>
<text x="194.6" y="122.6">PLS-8</text>
<text x="159" y="130.3">TC-0120</text>
<text x="177" y="127.8">GND</text>
<text x="44.9" y="134.5">С12 0.1µF</text>
<text x="69.5" y="142.6">RX0</text>
<text x="160" y="142.6">CS</text>
<text x="69.5" y="147.5">TX0</text>
<text x="39" y="151.1">GND</text>
<text x="45.4" y="155.2">R10 220</text>
<text x="60.7" y="153.7">SB3</text>
<text x="67.1" y="153.7">TC-0120</text>
<text x="150" y="160.6">K0</text>
<text x="191.2" y="161.5">HA1</text>
<text x="59.6" y="167">SB4 TC-0120</text>
<text x="149.6" y="165.5">TX1</text>
<text x="169.2" y="164.3">K[0..7]</text>
<text x="190.7" y="164">TMB12A05</text>
<text x="45.4" y="168.4">R11</text>
<text x="51.8" y="168.4">220</text>
<text x="149.6" y="170.4">RX1</text>
<text x="183.4" y="170.7">+3.3</text>
<text x="61.9" y="175.3">K1</text>
<text x="150.4" y="177.1">SCK</text>
<text x="165.6" y="174.9">R12</text>
<text x="165.6" y="178.4">4.7k</text>
<text x="175.5" y="174.9">R13</text>
<text x="175.5" y="178.4">4.7k</text>
<text x="22.9" y="180.5">X3</text>
<text x="149.9" y="182">MISO</text>
<text x="30.6" y="189.9">OUT</text>
<text x="178.7" y="191.9">SDA</text>
<text x="179" y="186.9">SCL</text>
<text x="31.4" y="194.9">NO</text>
<text x="58.2" y="197.5">SRA-05VDC-CL</text>
<text x="149.9" y="196.8">MOSI</text>
<text x="187.3" y="193.3">GND</text>
<text x="31.5" y="199.8">NC</text>
<text x="153.8" y="200">K1</text>
<text x="22.9" y="204.2">306-031-12</text>
<text x="53.8" y="208.3">GND</text>
<text x="153.4" y="204.9">K2</text>
<text x="153.4" y="209.8">K3</text>
<text x="22.9" y="215.5">X5</text>
<text x="23.3" y="211.1">подключения замка №1&quot;</text>
<text x="61.9" y="210.4">K2</text>
<text x="153.2" y="214.8">K4</text>
<text x="153.4" y="219.7">K5</text>
<text x="30.6" y="224.9">OUT</text>
<text x="153.4" y="224.6">K6</text>
<text x="31.4" y="229.8">NO</text>
<text x="58.2" y="232">SRA-05VDC-CL</text>
<text x="146.9" y="233.4">GND</text>
<text x="153.4" y="230">K7</text>
<text x="172.3" y="231.8">X6</text>
<text x="22.9" y="239.2">306-031-12</text>
<text x="31.5" y="234.7">NC</text>
<text x="162.6" y="244.3">RX1</text>
<text x="23.2" y="246.1">подключения замка №2&quot;</text>
<text x="162.6" y="249.3">TX1</text>
<text x="157.2" y="255.9">+3.3</text>
<text x="85.5" y="262.8">ESP32-WROOM-32</text>
<text x="172.3" y="270.3">PLS-6</text>
</g>
<g font-size="2.9">
<text x="92.7" y="23.9" transform="rotate(-90 92.7 23.9)">+</text>
<text x="37.5" y="80.8">Цепь</text>
<text x="51.6" y="80.8">Конт.</text>
<text x="174" y="78.3">Конт.</text>
<text x="176.4" y="83.5">1</text>
<text x="185.2" y="83.5">RX/SDA/SS</text>
<text x="188.8" y="78.3">Цепь</text>
<text x="38.1" y="85.9">Vcc</text>
<text x="54.5" y="85.9">1</text>
<text x="176.4" y="88.4">2</text>
<text x="189.7" y="88.4">SCK</text>
<text x="37.5" y="95.8">Echo</text>
<text x="37.8" y="90.9">Trip</text>
<text x="54.1" y="90.9">2</text>
<text x="54.1" y="95.8">3</text>
<text x="176.4" y="93.3">3</text>
<text x="189.2" y="93.3">MOSI</text>
<text x="37.8" y="100.8">GND</text>
<text x="53.9" y="100.8">4</text>
<text x="176.4" y="98.3">4</text>
<text x="184.3" y="98.3">TX/SCL/MISO</text>
<text x="176.4" y="103.2">5</text>
<text x="189.9" y="103.2">IRQ</text>
<text x="29.8" y="108.7">HC-SR04</text>
<text x="176.4" y="108.1">6</text>
<text x="176.4" y="113.1">7</text>
<text x="189.6" y="108.1">GND</text>
<text x="189.6" y="113.1">RST</text>
<text x="176.4" y="118">8</text>
<text x="189.9" y="118">Vcc</text>
<text x="195.2" y="126.1">RC522</text>
<text x="159.6" y="162.6">K[0..7]</text>
<text x="30.6" y="184.7">Цепь</text>
<text x="44.7" y="184.7">Конт.</text>
<text x="58.4" y="180.3">1</text>
<text x="72" y="180.3">2</text>
<text x="47.6" y="189.9">1</text>
<text x="57.9" y="188.2">4</text>
<text x="47.2" y="194.9">2</text>
<text x="58.1" y="193.1">5</text>
<text x="72" y="193.1">3</text>
<text x="47.2" y="199.8">3</text>
<text x="22.9" y="207.7">&quot;Разъем для</text>
<text x="58.4" y="215.3">1</text>
<text x="72" y="215.3">2</text>
<text x="30.6" y="219.7">Цепь</text>
<text x="44.7" y="219.7">Конт.</text>
<text x="47.6" y="224.9">1</text>
<text x="57.9" y="223.1">4</text>
<text x="47.2" y="229.8">2</text>
<text x="58.1" y="228.1">5</text>
<text x="72" y="228.1">3</text>
<text x="47.2" y="234.7">3</text>
<text x="174.5" y="236">Конт.</text>
<text x="189.2" y="236">Цепь</text>
<text x="22.9" y="242.7">&quot;Разъем для</text>
<text x="177" y="241.2">1</text>
<text x="190.1" y="241.2">GND</text>
<text x="177" y="246.1">2</text>
<text x="177" y="251">3</text>
<text x="190.7" y="246.1">RX</text>
<text x="190.7" y="251">TX</text>
<text x="177" y="255.9">4</text>
<text x="190.4" y="255.9">Vcc</text>
<text x="177" y="260.9">5</text>
<text x="190.9" y="260.9">NC</text>
<text x="177" y="265.8">6</text>
<text x="190.9" y="265.8">NC</text>
<text x="172.3" y="273.8">FPM10A</text>
</g>
<g font-size="2.6">
<text x="112.4" y="15.8">8</text>
<text x="119.3" y="17.3">Vcc</text>
<text x="150.2" y="17.3">X1</text>
<text x="158.2" y="15.8">1</text>
<text x="112.4" y="20.7">3</text>
<text x="119.3" y="22.3">Vbat</text>
<text x="149.9" y="22.3">X2</text>
<text x="158.2" y="20.7">2</text>
<text x="112.2" y="25.7">4</text>
<text x="119.3" y="27.2">GND</text>
<text x="41.9" y="34">8</text>
<text x="50.1" y="35.6">Vcc</text>
<text x="78.1" y="35.6">A0</text>
<text x="87.8" y="34">1</text>
<text x="112.4" y="35.5">6</text>
<text x="41.7" y="39">4</text>
<text x="50.1" y="40.5">GND</text>
<text x="78.5" y="40.5">A1</text>
<text x="87.8" y="39">2</text>
<text x="112.4" y="40.5">5</text>
<text x="119.3" y="37">SCL</text>
<text x="119.3" y="42">SDA</text>
<text x="78.1" y="45.4">A2</text>
<text x="87.8" y="43.9">3</text>
<text x="41.9" y="48.8">7</text>
<text x="50.1" y="50.3">WP</text>
<text x="41.9" y="58.7">6</text>
<text x="41.9" y="63.6">5</text>
<text x="50.1" y="60.2">SCL</text>
<text x="50.1" y="65.1">SDA</text>
<text x="98.9" y="81.8">1</text>
<text x="105.5" y="83.4">Vcca</text>
<text x="134.2" y="83.4">Vccb</text>
<text x="144.4" y="81.8">6</text>
<text x="98.6" y="86.8">2</text>
<text x="105.5" y="88.3">GND</text>
<text x="137.3" y="88.3">B</text>
<text x="144.4" y="86.8">4</text>
<text x="98.6" y="101.6">3</text>
<text x="98.6" y="96.6">5</text>
<text x="105.5" y="98.1">DIR</text>
<text x="105.5" y="103">A</text>
<text x="79.4" y="116.3">3</text>
<text x="87.5" y="117.8">EN</text>
<text x="134.2" y="117.8">3V3</text>
<text x="144.9" y="116.3">2</text>
<text x="79.2" y="126.2">4</text>
<text x="79.4" y="131.1">5</text>
<text x="87.5" y="127.7">SENSOR_VP</text>
<text x="135" y="127.7">IO0</text>
<text x="144.9" y="131.1">24</text>
<text x="144.9" y="126.2">25</text>
<text x="87.5" y="132.6">SENSOR_VN</text>
<text x="134.8" y="137.5">IO4</text>
<text x="135" y="132.6">IO2</text>
<text x="144.9" y="136.1">26</text>
<text x="78.3" y="141">35</text>
<text x="87.5" y="142.5">TXD0</text>
<text x="135" y="142.5">IO5</text>
<text x="144.9" y="141">29</text>
<text x="78.1" y="145.9">34</text>
<text x="87.5" y="147.4">RXD0</text>
<text x="134.2" y="147.4">IO12</text>
<text x="144.9" y="145.9">14</text>
<text x="78.6" y="155.7">19</text>
<text x="134.2" y="152.3">IO13</text>
<text x="144.9" y="155.7">13</text>
<text x="144.9" y="150.8">16</text>
<text x="78.3" y="160.7">20</text>
<text x="87.5" y="157.3">SCS/CMD</text>
<text x="134.1" y="157.3">IO14</text>
<text x="144.9" y="160.7">23</text>
<text x="78.6" y="165.6">21</text>
<text x="87.5" y="167.1">SDO/SD0</text>
<text x="87.5" y="162.2">SCL/CLK</text>
<text x="134.2" y="167.1">IO16</text>
<text x="134.2" y="162.2">IO15</text>
<text x="144.9" y="165.6">27</text>
<text x="78.3" y="170.5">22</text>
<text x="87.5" y="172">SDI/SD1</text>
<text x="134.2" y="172">IO17</text>
<text x="144.9" y="170.5">28</text>
<text x="134.2" y="177">IO18</text>
<text x="144.9" y="175.5">30</text>
<text x="78.6" y="185.3">18</text>
<text x="78.6" y="180.4">17</text>
<text x="87.5" y="181.9">SHD/SD2</text>
<text x="134.2" y="181.9">IO19</text>
<text x="144.9" y="185.3">33</text>
<text x="144.9" y="180.4">31</text>
<text x="87.5" y="186.8">SWP/SD3</text>
<text x="133.9" y="191.7">IO22</text>
<text x="134.2" y="186.8">IO21</text>
<text x="144.9" y="190.2">36</text>
<text x="133.9" y="196.7">IO23</text>
<text x="144.9" y="195.2">37</text>
<text x="133.9" y="201.6">IO25</text>
<text x="144.9" y="200.1">10</text>
<text x="133.9" y="206.5">IO26</text>
<text x="144.9" y="209.9">12</text>
<text x="144.9" y="205">11</text>
<text x="133.9" y="211.5">IO27</text>
<text x="144.9" y="214.9">8</text>
<text x="133.9" y="221.3">IO33</text>
<text x="133.9" y="216.4">IO32</text>
<text x="144.9" y="219.8">9</text>
<text x="133.7" y="226.2">IO34</text>
<text x="144.9" y="224.7">6</text>
<text x="133.9" y="231.1">IO35</text>
<text x="144.9" y="229.7">7</text>
<text x="144.9" y="239.5">1</text>
<text x="134.1" y="246">GND</text>
<text x="134.1" y="241">GND</text>
<text x="144.9" y="244.4">15</text>
<text x="134.1" y="250.9">GND</text>
<text x="144.9" y="249.3">38</text>
<text x="134.1" y="255.8">GND</text>
<text x="144.9" y="254.3">39</text>
</g>
</svg>
